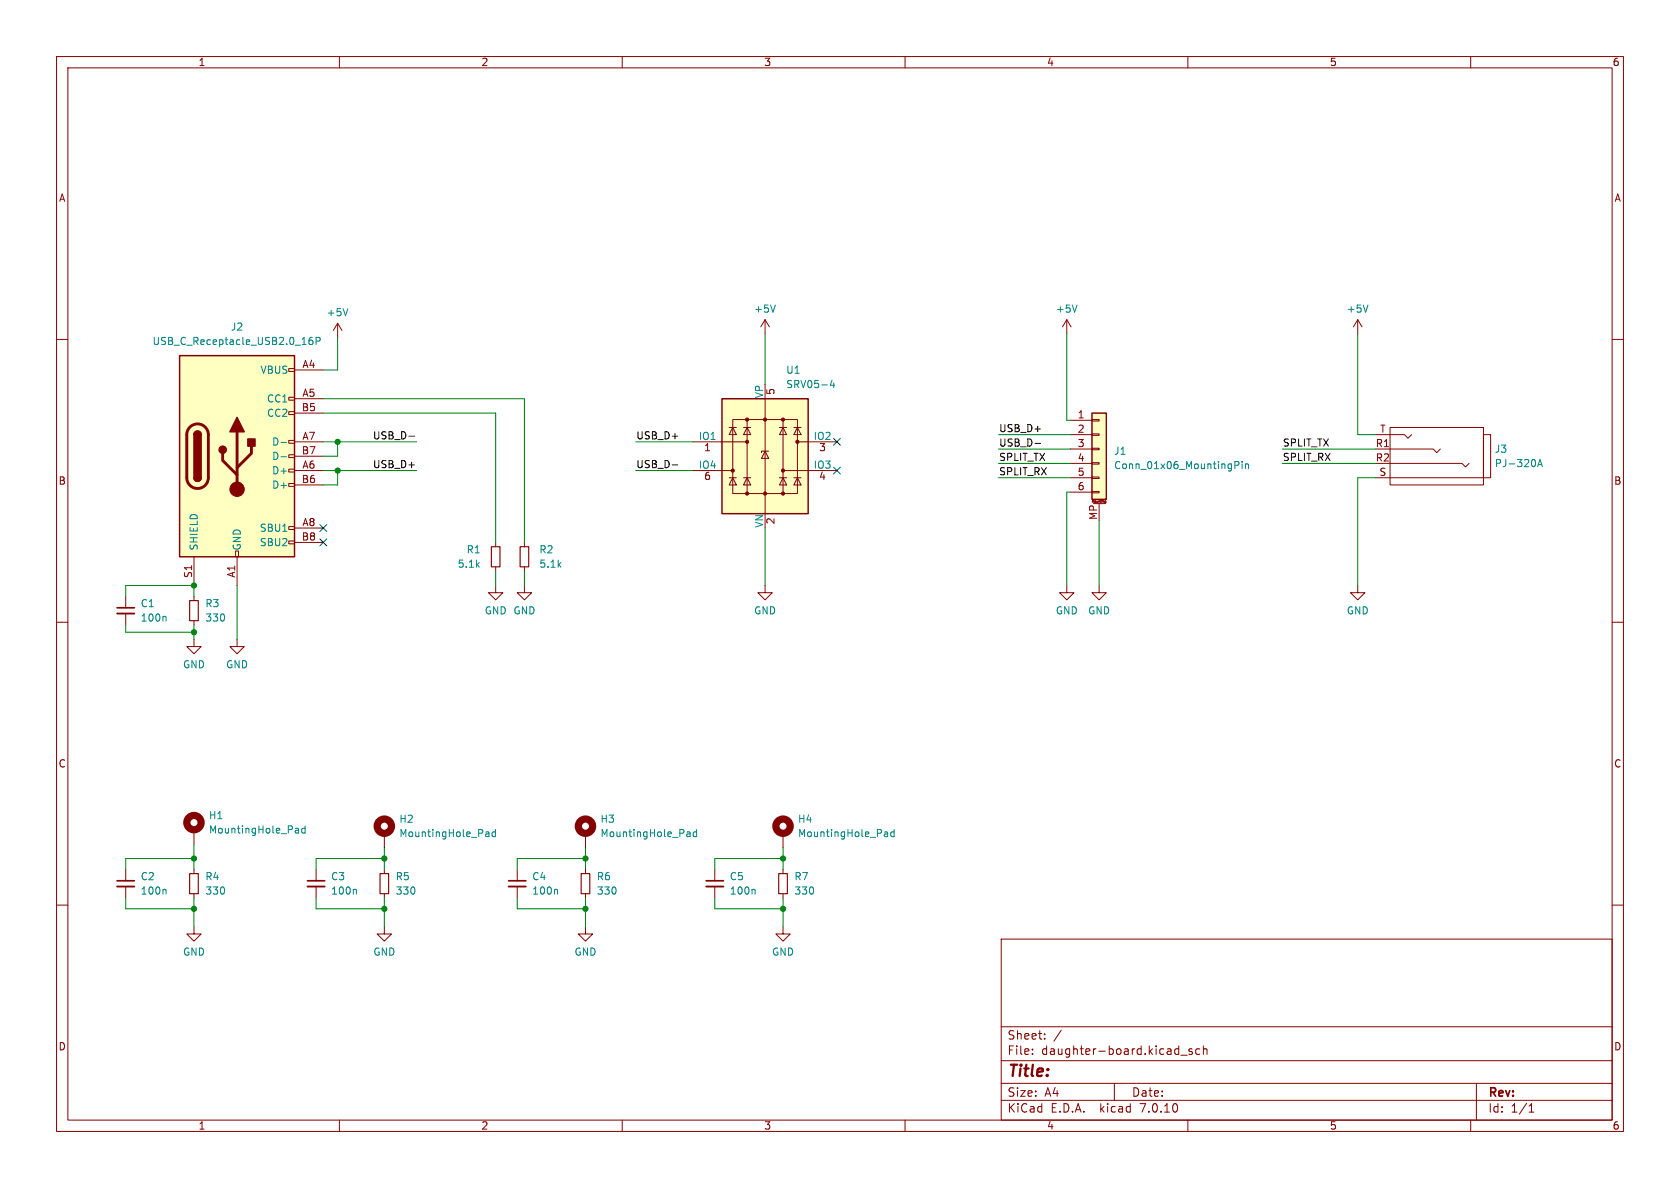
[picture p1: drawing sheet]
<svg xmlns="http://www.w3.org/2000/svg" width="297mm" height="210mm" viewBox="0 0 297 210" stroke-linecap="round" stroke-linejoin="round" font-family="sans-serif">
<g fill="none" stroke="#840000" stroke-width=".18">
<path d="M10 10h277v190h-277zM12 12h273v186h-273zM60 10v2M110 10v2M160 10v2M210 10v2M260 10v2M10 60h2M59.7 57.2l-.8 1.2M59.7 57.2v2.5M59.7 57.2l.8 1.2M135.3 56.5l-.8 1.3"/>
<path d="M135.3 56.5v2.6M135.3 56.5l.7 1.3M188.6 56.5l-.8 1.3M188.6 56.5v2.6M188.6 56.5l.8 1.3M240 56.5l-.7 1.3M240 56.5v2.6M240 56.5l.8 1.3M285 60h2M51.1 77.9h1v.5h-1zM51.1 72.8h1v.5h-1zM51.1 70.2h1v.5h-1z"/>
<path d="M51.1 65.2h1v.5h-1zM52.1 78.1h5M52.1 65.4h5M52.1 70.5h5M52.1 73h5M122.6 78.1h9.5M128.9 75.6h1.3M129.5 74.2h11.5v13h-11.5zM129.5 75.6l.7 1.2h-1.3zM131.4 75.6h1.3M132.1 75.6l.6 1.2h-1.3zM132.1 74.2v13"/>
<path d="M135.3 79.8l.6 1.2h-1.3zM135.3 70.5v20.3M135.9 79.8h-1.3v.2M137.8 75.6h1.3M138.4 75.6l.7 1.2h-1.3zM138.4 74.2v13M140.3 75.6h1.3M141 75.6l.6 1.2h-1.3zM141 78.1h7M189.2 79.4h3.8M189.2 76.8h3.8M189.2 74.3h3.8"/>
<path d="M193 79.2h1.3v.3h-1.3zM193 76.7h1.3v.3h-1.3zM193 74.2h1.3v.2h-1.3zM243.2 76.8h5.1l.6 .7 .7-.7M243.2 79.4h10.2l.6 .6 .6-.6M245.7 75.6h16.6v10.1h-16.6zM262.3 76.8h1.2v7.7h-1.2zM34.3 98.4v5.1M41.7 97.4h.5v1h-.5zM41.9 98.4v5.1M51.1 95.6h1v.5h-1zM51.1 93.1h1v.5h-1z"/>
<path d="M51.1 85.5h1v.5h-1zM51.1 82.9h1v.5h-1zM51.1 80.4h1v.5h-1zM52.1 83.2h5M52.1 93.3h5M52.1 85.7h5M52.1 80.6h5M52.1 95.9h5M87.6 95.9v.7M92.7 95.9v.7M122.6 83.2h6.9M128.9 84.5h1.3"/>
<path d="M129.5 84.5l.7 1.2h-1.3zM131.4 84.5h1.3M132.1 84.5l.6 1.2h-1.3zM137.8 84.5h1.3M138.4 84.5l.7 1.2h-1.3zM138.4 83.2h9.6M140.3 84.5h1.3M141 84.5l.6 1.2h-1.3zM189.2 84.5h3.8M189.2 81.9h3.8M189.2 87h3.8M193 86.9h1.3v.2h-1.3z"/>
<path d="M193 84.3h1.3v.3h-1.3zM193 81.8h1.3v.2h-1.3zM193.1 88.8v-.4l.1 .3 .2-.3v.4M193.3 89h2M194.3 89v3.1M194.6 88.4v.4M194.8 88.4h.1M194.8 88.4v.1M195.3 88.9h.1M195.3 88.8h.1M195.4 88.8h.1M195.5 88.9h-.1"/>
<path d="M195.5 88.6h-.2v.2M195.5 88.6h.1M195.5 88.9h.1M195.5 88.6v.3M243.2 84.5h19.1M245.7 81.9h12.7l.7 .7 .6-.7M10 110h2M22.2 105.4v2M22.2 108.5v2M34.3 113v1.3h1.3l-1.3 1.3-1.3-1.3h1.3M34.3 105.4v.8M34.3 109.7v.8"/>
<path d="M41.9 113v1.3h1.3l-1.3 1.3-1.3-1.3h1.3M87.6 103.5v1.3h1.3l-1.3 1.2-1.2-1.2h1.2M87.6 100.2v.8M92.7 103.5v1.3h1.3l-1.3 1.2-1.3-1.2h1.3M92.7 100.2v.8M135.3 103.5v1.3h1.2l-1.2 1.2-1.3-1.2h1.3M188.6 103.5v1.3h1.3l-1.3 1.2-1.3-1.2h1.3M194.3 103.5v1.3h1.3l-1.3 1.2-1.3-1.2h1.3M240 103.5v1.3h1.3l-1.3 1.2-1.2-1.2h1.2M285 110h2M10 160h2M22.2 153.7v2"/>
<path d="M22.2 156.7v2.1M34.3 146.7v2.5M34.3 153.7v.7M34.3 158v.8M55.9 153.7v2M55.9 156.7v2.1M67.9 147.3v2.6M67.9 153.7v.7M67.9 158v.8M91.4 153.7v2M91.4 156.7v2.1M103.5 147.3v2.6"/>
<path d="M103.5 153.7v.7M103.5 158v.8M126.4 153.7v2M126.4 156.7v2.1M138.4 147.3v2.6M138.4 153.7v.7M138.4 158v.8M285 160h2M34.3 163.8v1.3h1.3l-1.3 1.3-1.3-1.3h1.3M67.9 163.8v1.3h1.3l-1.3 1.3-1.2-1.3h1.2M103.5 163.8v1.3h1.3l-1.3 1.3-1.3-1.3h1.3M138.4 163.8v1.3h1.3l-1.3 1.3-1.2-1.3h1.2"/>
<path d="M177 166h108v32h-108zM60 198v2M110 198v2M160 198v2M177 194.5h108M177 191.5h108M177 187.5h108M177 181.5h108M182.5 186.3v.1M182.5 185.5v.1M184.7 183.6v.1M184.7 182.8v.1"/>
<path d="M187.6 182.1l-1.3 2M197 191.5v3M208.7 186.5h1.2M210 198v2M210.7 185.5l-.3-.1-.2 .2v.2l.5 .2v.3h-.5M212.1 185.5l-.4-.1-.3 .3v.4l.1 .2h.6M212.7 185.5l.3-.1 .3 .1 .1 .9M212.7 184.9v1.5M260 198v2M261 191.5v6.5M270.3 196.6h.9M270.3 195.5l.4-.4v1.5"/>
</g>
<path d="M20.7 108.5h3M20.7 156.7h3M54.4 156.7h3M89.9 156.7h3.1M124.8 156.7h3.1" fill="none" stroke="#840000" stroke-width=".33"/>
<path d="M20.7 107.4h3M20.7 155.7h3M54.4 155.7h3M89.9 155.7h3.1M124.8 155.7h3.1" fill="none" stroke="#840000" stroke-width=".3"/>
<g fill="none" stroke="#008484" stroke-width=".18">
<path d="M55.2 59.6l-.3 .1a.86 .86 0 0 0 0 1.2l.4-.1v-.4l-.2-.3-.4 .1-.1 .2M61.5 54.6l-.4 1.2M137.1 53.9l-.5 1.3M190.4 53.9l-.4 1.3M241.8 53.9l-.4 1.3M49.7 78.2h1M55.9 60.3l.6-.1 .1-.1-.1-.3-.6-.2v1.3M147.1 67.2l-.3 .9h.8M147.4 67.7v.8M49.7 80.7h1M218.3 82.2h.6l.1-.2v-.3l-.7-.1v1.2M219.6 81.6v.1"/>
<path d="M219.6 82v.8M220.2 82v.8M220.2 82.1l.2-.1 .3 .1v.7M271.8 82.5l.5-1.3 .4 1.3M272 82.1h.6M29.2 109l.2 .1v.7M29.2 157.2l.2 .2v.7M52.4 146.4l.3 .1 .1 .8M52.8 147.2l-.4 .1M52.8 146.7l-.4 .1M53.9 146.5l-.3-.1-.3 .3 .2 .5h.4M53.9 146v1.3"/>
<path d="M62.8 157.2l.2 .2v.7M86 147.1h.4v.8M86.4 147.8l-.4 .1M86.4 147.4h-.4M87.6 147.1h-.4l-.2 .2 .1 .5h.5M87.6 146.6v1.3M98.4 157.2l.2 .2v.7M121.6 147.1h.3l.1 .8M122 147.8l-.4 .1M122 147.4h-.4M123.1 147.1h-.3l-.3 .2 .2 .5h.4M123.1 146.6v1.3"/>
<path d="M133.3 157.2l.2 .2v.7M156.5 147.1h.4v.8M156.9 147.8l-.4 .1M156.9 147.4h-.4M158.1 147.1h-.4l-.2 .2 .1 .5h.5M158.1 146.6v1.3"/>
</g>
<g fill="none" stroke="#840000" stroke-width="1.3">
<circle cx="34.3" cy="145.4" r="1.27"/>
<circle cx="67.9" cy="146" r="1.27"/>
<circle cx="103.5" cy="146" r="1.27"/>
<circle cx="138.4" cy="146" r="1.27"/>
</g>
<path d="M86.9 96.6h1.5v3.6h-1.5zM91.9 96.6h1.6v3.6h-1.6zM33.5 106.2h1.6v3.5h-1.6zM33.5 154.4h1.6v3.6h-1.6zM67.2 154.4h1.5v3.6h-1.5zM102.7 154.4h1.6v3.6h-1.6zM137.7 154.4h1.5v3.6h-1.5z" fill="none" stroke="#840000" stroke-width=".2"/>
<g fill="#ffffc2" stroke="#ffffc2" stroke-width=".18">
<path d="M127.6 70.5h15.3v20.3h-15.3z"/>
<path d="M31.7 62.9h20.4v35.5h-20.4z"/>
<path d="M193 73h2.6v15.3h-2.6z"/>
</g>
<path d="M31.7 62.9h20.4v35.5h-20.4zM34.3 76.8a.64 .64 0 0 1 .6-.6 .64 .64 0 0 1 .7 .6M127.6 70.5h15.3v20.3h-15.3zM193 73h2.6v15.3h-2.6zM34.3 84.5a.64 .64 0 0 0 .6 .6 .64 .64 0 0 0 .7-.6" fill="none" stroke="#840000" stroke-width=".25"/>
<g fill="#840000" stroke="#840000" stroke-width=".18">
<circle cx="129.5" cy="83.2" r=".28"/>
<circle cx="132.1" cy="87.2" r=".28"/>
<circle cx="132.1" cy="78.1" r=".28"/>
<circle cx="132.1" cy="74.2" r=".28"/>
<circle cx="135.3" cy="87.2" r=".28"/>
<circle cx="135.3" cy="74.2" r=".28"/>
<circle cx="138.4" cy="87.2" r=".28"/>
<circle cx="138.4" cy="83.2" r=".28"/>
<circle cx="138.4" cy="74.2" r=".28"/>
<circle cx="141" cy="78.1" r=".28"/>
<circle cx="41.9" cy="86.5" r="1.27"/>
</g>
<path d="M33.6 75.5a1.9 1.9 0 0 1 2.1-.4 1.9 1.9 0 0 1 1.1 1.7v7.7a1.91 1.91 0 0 1-1.9 1.9 1.91 1.91 0 0 1-1.9-1.9v-7.8l.2-.7zM41.9 76.3v10.2M44.4 78.9v1.2l-2.5 2.6M39.4 80.1v1.3l2.5 2.5" fill="none" stroke="#840000" stroke-width=".51"/>
<g fill="#840000" stroke="#840000" stroke-width=".25">
<path d="M34.3 84.5h1.3a.64 .64 0 0 1-.7 .6 .64 .64 0 0 1-.6-.6z"/>
<path d="M34.3 76.8h1.3v7.7h-1.3z"/>
<path d="M34.5 76.4a.64 .64 0 0 1 .7-.1 .64 .64 0 0 1 .4 .5h-1.3z"/>
<path d="M41.9 73.8l1.3 2.5h-2.6z"/>
<path d="M43.8 77.6h1.3v1.3h-1.3z"/>
<circle cx="39.4" cy="79.5" r=".63"/>
</g>
<path d="M72.3 77.1h1M183 78.4h.9M118.8 82.2h1" fill="none" stroke="#000" stroke-width=".18"/>
<g fill="none" stroke="#008400" stroke-width=".18">
<path d="M59.7 59.7v5.7h-2.6M135.3 59.1v8.8M188.6 59.1v15.2h.6M240 59.1v17.7h3.2M57.1 78.1h16.6M57.1 73h30.5v22.9M57.1 70.5h35.6v25.4M59.7 78.1v2.5h-2.6M112.4 78.1h10.2M176.5 79.4h12.7M176.5 76.8h12.7M226.7 79.4h16.5"/>
<path d="M57.1 83.2h16.6M59.7 83.2v2.5h-2.6M112.4 83.2h10.2M135.3 93.3v10.2M176.5 81.9h12.7M176.5 84.5h12.7M189.2 87h-.6v16.5M194.3 92.1v11.4M226.7 81.9h16.5M243.2 84.5h-3.2v19M22.2 105.4v-1.9h12.1v1.9M22.2 110.5v1.3h12.1"/>
<path d="M34.3 110.5v2.5M41.9 103.5v9.5M87.6 101v2.5M92.7 101v2.5M22.2 158.8v1.9h12.1M34.3 149.2v4.5M34.3 158.8v5M34.3 151.8h-12.1v1.9M55.9 158.8v1.9h12M67.9 151.8h-12v1.9M67.9 149.9v3.8M67.9 158.8v5"/>
<path d="M91.4 158.8v1.9h12.1M103.5 149.9v3.8M103.5 158.8v5M103.5 151.8h-12.1v1.9M126.4 158.8v1.9h12M138.4 149.9v3.8M138.4 158.8v5M138.4 151.8h-12v1.9"/>
</g>
<path d="M147.3 77.5l1.3 1.2M148.6 77.5l-1.3 1.2M56.5 92.7l1.3 1.3M56.5 95.3l1.3 1.2M57.8 92.7l-1.3 1.3M57.8 95.3l-1.3 1.2M147.3 82.6l1.3 1.2M148.6 82.6l-1.3 1.2" fill="none" stroke="#000084" stroke-width=".18"/>
<g fill="#008400" stroke="#008400" stroke-width=".18">
<circle cx="67.9" cy="160.7" r=".46"/>
<circle cx="34.3" cy="160.7" r=".46"/>
<circle cx="103.5" cy="160.7" r=".46"/>
<circle cx="34.3" cy="151.8" r=".46"/>
<circle cx="67.9" cy="151.8" r=".46"/>
<circle cx="103.5" cy="151.8" r=".46"/>
<circle cx="138.4" cy="160.7" r=".46"/>
<circle cx="138.4" cy="151.8" r=".46"/>
<circle cx="59.7" cy="78.1" r=".46"/>
<circle cx="34.3" cy="103.5" r=".46"/>
<circle cx="34.3" cy="111.8" r=".46"/>
<circle cx="59.7" cy="83.2" r=".46"/>
</g>
<text font-size="2.8" fill="#840000" x="178" y="190.9">Title:</text>
<g font-size="2.1" fill="#840000">
<text x="178" y="184">Sheet:</text>
<text x="178" y="186.7">File:</text>
<text x="184.1" y="186.7">daughter-board.kicad_sch</text>
<text x="178" y="196.9">KiCad</text>
<text x="178" y="194.1">Size:</text>
<text x="184.7" y="194.1">A4</text>
<text x="185.7" y="196.9">E.D.A.</text>
<text x="194.6" y="196.9">kicad</text>
<text x="200" y="194.1">Date:</text>
<text x="201.8" y="196.9">7.0.10</text>
<text x="263" y="194.3">Rev:</text>
<text x="263" y="196.9">Id:</text>
<text x="267.1" y="196.9">1/1</text>
</g>
<g font-size="1.8" fill="#840000">
<text x="35" y="11.9">1</text>
<text x="85" y="11.9">2</text>
<text x="135" y="11.9">3</text>
<text x="185" y="11.9">4</text>
<text x="235" y="11.9">5</text>
<text x="285" y="11.9">6</text>
<text x="10.3" y="35.9">A</text>
<text x="285.3" y="35.9">A</text>
<text x="53.4" y="65.2">A4</text>
<text x="53.4" y="70.2">A5</text>
<text x="137.2" y="69.9" transform="rotate(-90 137.2 69.9)">5</text>
<text x="53.3" y="72.8">B5</text>
<text x="53.4" y="77.9">A7</text>
<text x="190.4" y="74">1</text>
<text x="190.4" y="76.6">2</text>
<text x="243.9" y="76.6">T</text>
<text x="53.3" y="80.4">B7</text>
<text x="53.4" y="82.9">A6</text>
<text x="124.4" y="80.1">1</text>
<text x="144.7" y="80.1">3</text>
<text x="190.4" y="79.1">3</text>
<text x="190.4" y="81.7">4</text>
<text x="243.1" y="79.1">R1</text>
<text x="243.1" y="81.7">R2</text>
<text x="10.3" y="85.9">B</text>
<text x="53.3" y="85.5">B6</text>
<text x="124.4" y="85.2">6</text>
<text x="144.7" y="85.2">4</text>
<text x="190.4" y="84.2">5</text>
<text x="190.4" y="86.7">6</text>
<text x="243.8" y="84.2">S</text>
<text x="285.3" y="85.9">B</text>
<text x="53.3" y="95.6">B8</text>
<text x="53.4" y="93.1">A8</text>
<text x="137.2" y="92.8" transform="rotate(-90 137.2 92.8)">2</text>
<text x="194.1" y="92" transform="rotate(-90 194.1 92)">MP</text>
<text x="34" y="102.3" transform="rotate(-90 34 102.3)">S1</text>
<text x="41.7" y="102.2" transform="rotate(-90 41.7 102.2)">A1</text>
<text x="10.3" y="135.9">C</text>
<text x="285.3" y="135.9">C</text>
<text x="10.3" y="185.9">D</text>
<text x="285.3" y="185.9">D</text>
<text x="35" y="199.9">1</text>
<text x="85" y="199.9">2</text>
<text x="135" y="199.9">3</text>
<text x="185" y="199.9">4</text>
<text x="235" y="199.9">5</text>
<text x="285" y="199.9">6</text>
</g>
<g font-size="1.8" fill="#008484">
<text x="40.7" y="58.6">J2</text>
<text x="57.7" y="56.1">+5V</text>
<text x="133.2" y="55.5">+5V</text>
<text x="186.6" y="55.5">+5V</text>
<text x="238" y="55.5">+5V</text>
<text x="26.9" y="61.2">USB_C_Receptacle_USB2.0_16P</text>
<text x="46" y="66.3">VBUS</text>
<text x="47.1" y="71.3">CC1</text>
<text x="135" y="70.5" transform="rotate(-90 135 70.5)">VP</text>
<text x="138.9" y="66.3">U1</text>
<text x="138.9" y="68.8">SRV05-4</text>
<text x="47.1" y="73.9">CC2</text>
<text x="123.4" y="77.9">IO1</text>
<text x="143.7" y="77.9">IO2</text>
<text x="48" y="79">D-</text>
<text x="48" y="81.5">D-</text>
<text x="123.4" y="82.9">IO4</text>
<text x="143.7" y="82.9">IO3</text>
<text x="196.9" y="80.6">J1</text>
<text x="196.9" y="83.1">Conn_01x06_MountingPin</text>
<text x="264.2" y="80.2">J3</text>
<text x="264.2" y="82.8">PJ-320A</text>
<text x="48" y="84">D+</text>
<text x="48" y="86.6">D+</text>
<text x="45.8" y="94.2">SBU1</text>
<text x="135" y="93.4" transform="rotate(-90 135 93.4)">VN</text>
<text x="35.2" y="97.4" transform="rotate(-90 35.2 97.4)">SHIELD</text>
<text x="42.8" y="97.4" transform="rotate(-90 42.8 97.4)">GND</text>
<text x="45.8" y="96.7">SBU2</text>
<text x="80.8" y="100.6">5.1k</text>
<text x="82.4" y="98">R1</text>
<text x="95.3" y="98">R2</text>
<text x="95.3" y="100.6">5.1k</text>
<text x="24.8" y="107.5">C1</text>
<text x="36.2" y="107.5">R3</text>
<text x="24.8" y="110.1">100n</text>
<text x="36.2" y="110.1">330</text>
<text x="85.6" y="108.8">GND GND</text>
<text x="133.2" y="108.8">GND</text>
<text x="186.6" y="108.8">GND</text>
<text x="192.3" y="108.8">GND</text>
<text x="238" y="108.8">GND</text>
<text x="32.3" y="118.3">GND</text>
<text x="39.9" y="118.3">GND</text>
<text x="36.8" y="145">H1</text>
<text x="36.8" y="147.5">MountingHole_Pad</text>
<text x="70.5" y="145.6">H2</text>
<text x="70.5" y="148.2">MountingHole_Pad</text>
<text x="106.1" y="145.6">H3</text>
<text x="106.1" y="148.2">MountingHole_Pad</text>
<text x="141" y="145.6">H4</text>
<text x="141" y="148.2">MountingHole_Pad</text>
<text x="24.8" y="155.8">C2</text>
<text x="36.2" y="155.8">R4</text>
<text x="58.4" y="155.8">C3</text>
<text x="69.9" y="155.8">R5</text>
<text x="94" y="155.8">C4</text>
<text x="105.4" y="155.8">R6</text>
<text x="128.9" y="155.8">C5</text>
<text x="140.3" y="155.8">R7</text>
<text x="24.8" y="158.3">100n</text>
<text x="36.2" y="158.3">330</text>
<text x="58.4" y="158.3">100n</text>
<text x="69.9" y="158.3">330</text>
<text x="94" y="158.3">100n</text>
<text x="105.4" y="158.3">330</text>
<text x="128.9" y="158.3">100n</text>
<text x="140.3" y="158.3">330</text>
<text x="32.3" y="169.1">GND</text>
<text x="65.9" y="169.1">GND</text>
<text x="101.5" y="169.1">GND</text>
<text x="136.4" y="169.1">GND</text>
</g>
<g font-size="1.8">
<text x="65.8" y="77.8">USB_D-</text>
<text x="112.4" y="77.8">USB_D+</text>
<text x="176.5" y="76.5">USB_D+</text>
<text x="65.8" y="82.8">USB_D+</text>
<text x="112.4" y="82.8">USB_D-</text>
<text x="176.5" y="81.6">SPLIT_TX</text>
<text x="176.5" y="79">USB_D-</text>
<text x="226.7" y="79">SPLIT_TX</text>
<text x="226.7" y="81.6">SPLIT_RX</text>
<text x="176.5" y="84.1">SPLIT_RX</text>
</g>
<text font-size=".5" fill="#840000" x="192.8" y="89.1">Mounting</text>
</svg>
